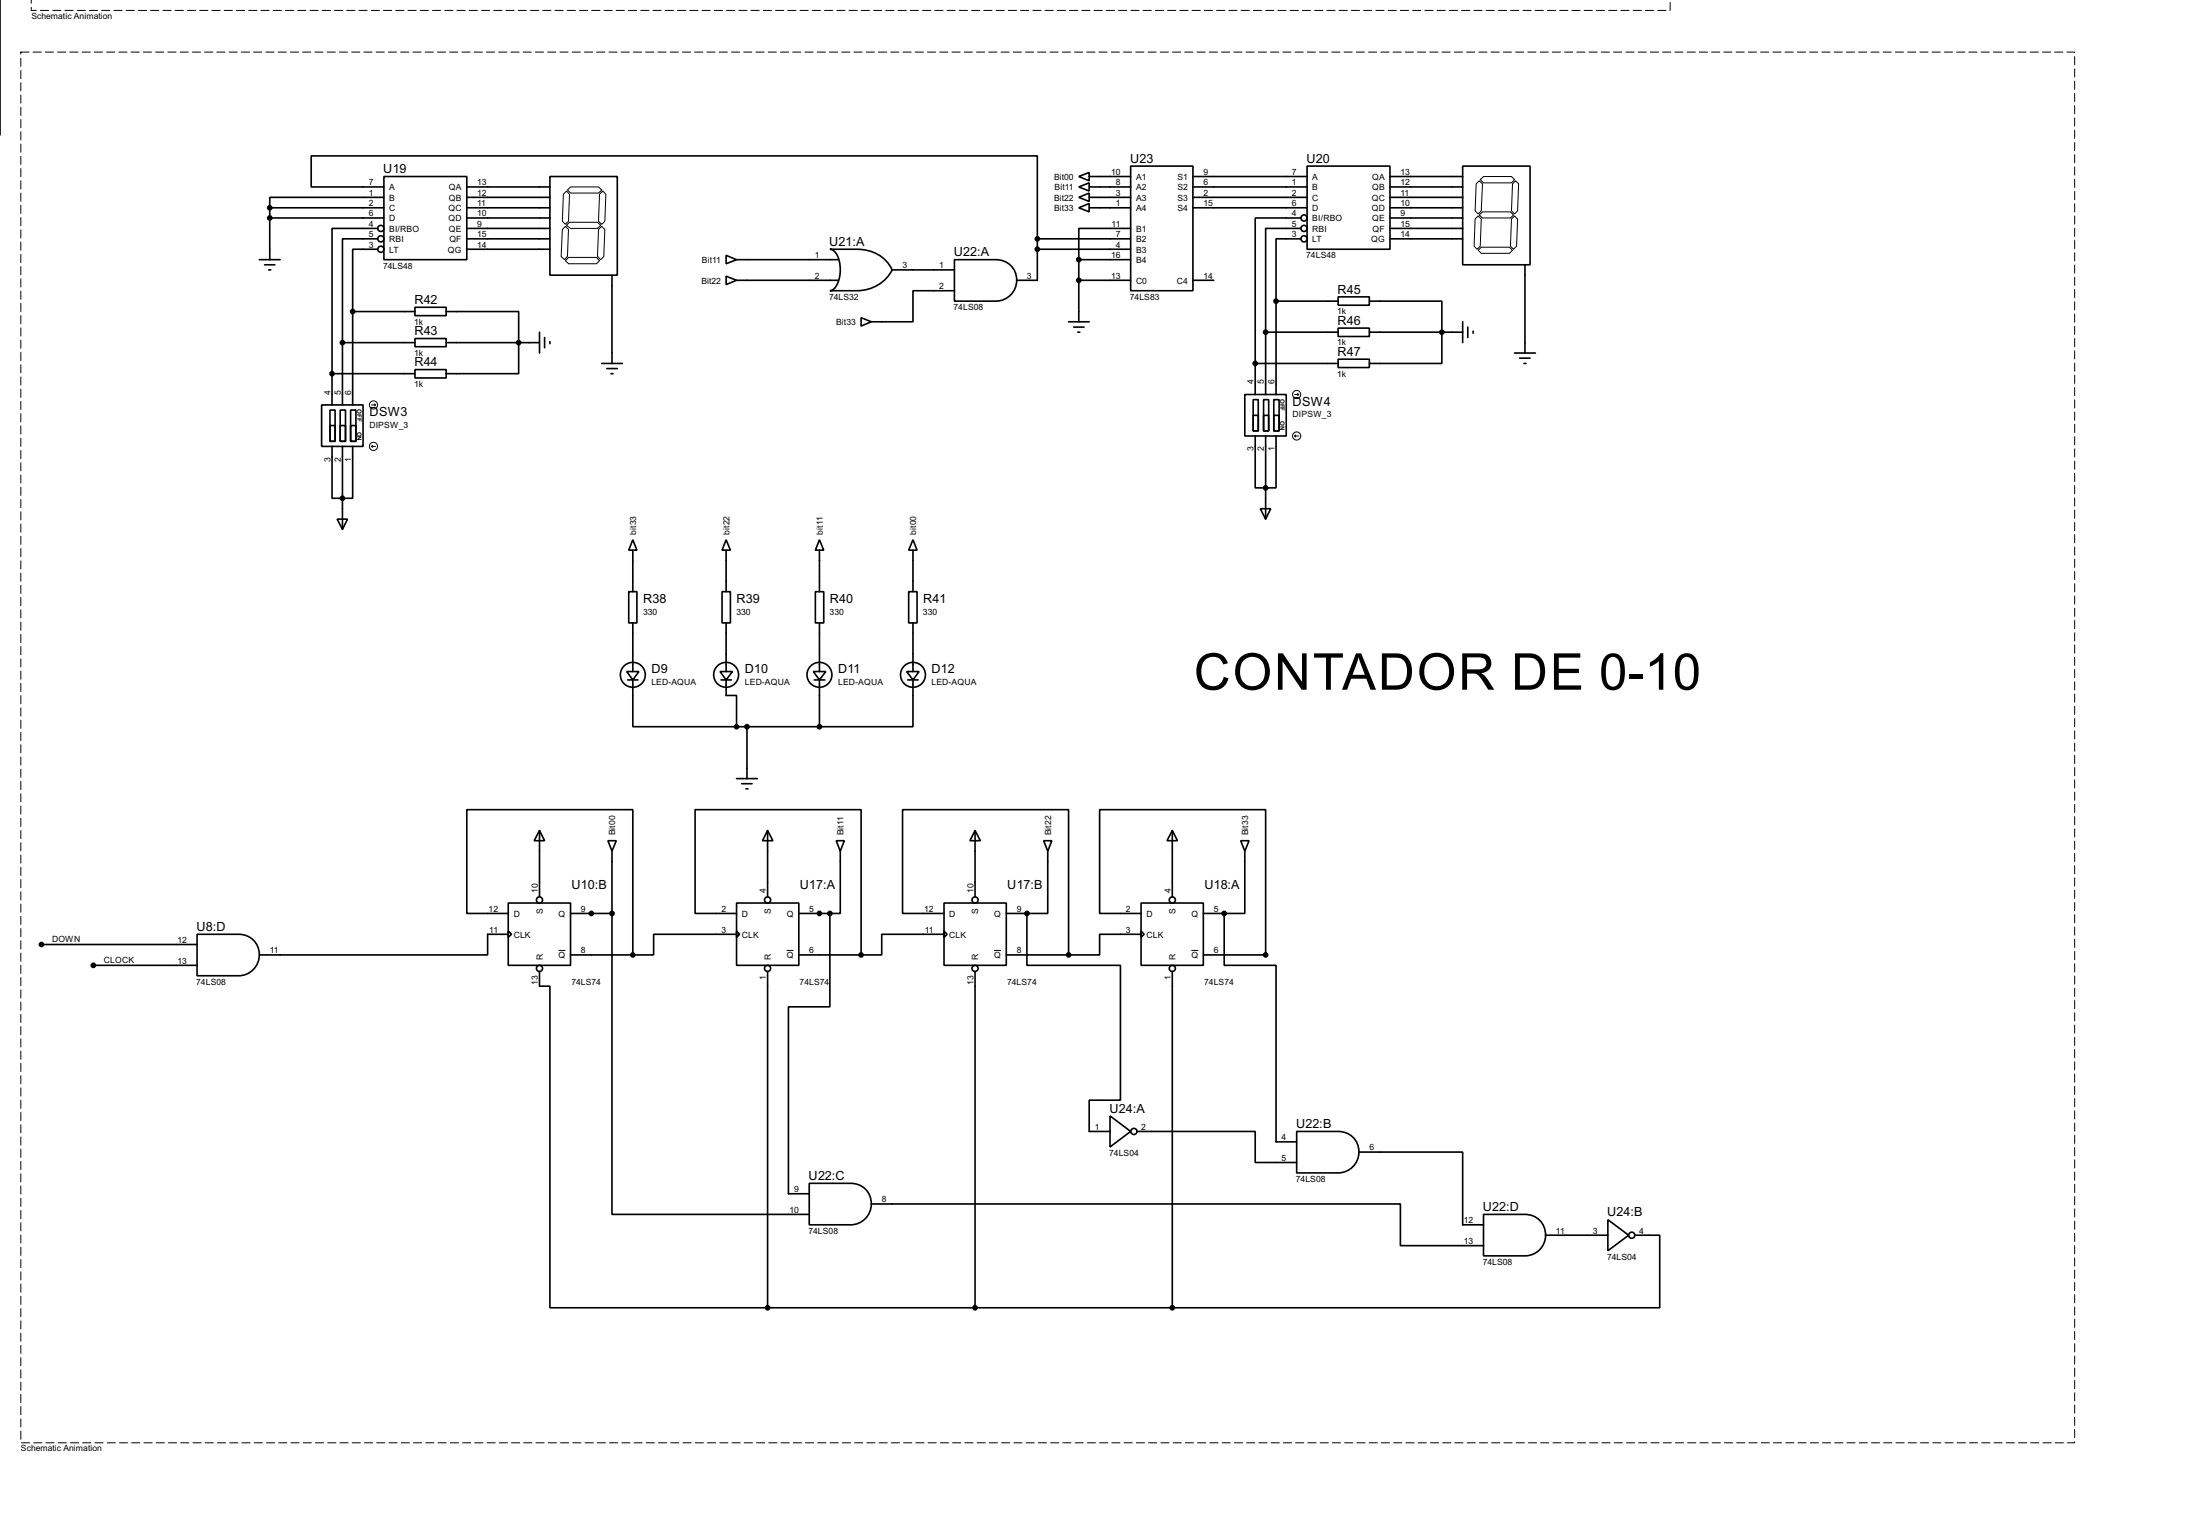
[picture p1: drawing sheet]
<svg xmlns="http://www.w3.org/2000/svg" width="539mm" height="371mm" viewBox="0 0 539 371" stroke-linecap="round" stroke-linejoin="round" font-family="sans-serif">
<g fill="none" stroke="#000" stroke-width=".4">
<path d="M0 0l-.1 33.1M66.1 50.9h27.9M66.1 53.4h27.9M66.1 50.9v12.7M92.5 55.9h-11.2v35.6M92.5 58.5h-8.6v25.4M94 43.2h20.3v20.4h-20.3zM94 48.3h-27.9v2.6M94 45.8h-17.8v-7.6h177.8v20.3M114.3 45.8h20.4M114.3 48.3h20.4M114.3 50.9h20.4"/>
<path d="M114.3 53.4h20.4M114.3 55.9h20.4M114.3 58.5h20.4M134.7 43.2h16.5v24.2h-16.5zM254 58.5h22.9M254 58.5v10.1h-5M264.2 43.2l2.5-1v2.1zM264.2 45.8l2.5-1v2zM264.2 48.3l2.5-1v2zM264.2 50.9l2.5-1.1v2.1zM266.7 45.8h10.2M266.7 48.3h10.2"/>
<path d="M266.7 50.9h10.2M266.7 43.2h10.2M276.9 40.7h15.2v30.5h-15.2zM276.9 55.9h-12.7v7.7M292.1 45.8h28M292.1 48.3h28M292.1 50.9h28M292.1 43.2h28M318.6 53.4h-11.2v35.6M318.6 55.9h-8.7v25.4M318.6 58.5h-6.1v15.2M320.1 40.7h20.3v20.3h-20.3z"/>
<path d="M340.4 45.8h17.8M340.4 48.3h17.8M340.4 50.9h17.8M340.4 53.4h17.8M340.4 55.9h17.8M340.4 58.5h17.8M340.4 43.2h17.8M358.2 40.7h16.5v24.1h-16.5zM63.5 63.6h5.1M64.8 64.8h2.5M65.8 66.1h.5M86.4 76.3v22.8"/>
<path d="M86.4 76.3h15.2M92.5 61h-6.1v15.3M101.6 75.2h7.7v2.1h-7.7zM109.3 76.3h17.7v15.2h-17.7M114.3 61h20.4M149.9 67.4v21.6M177.8 62.5l2.6 1.1-2.6 1zM177.8 67.6l2.6 1-2.6 1.1zM180.4 63.6h24.9M180.4 68.6h24.9M203.2 61h6.6a9.2 9.2 0 0 1 8.7 5.1 9.5 9.5 0 0 1-8.7 5.1h-6.6a3.4 3.4 0 0 0 2.3-3.2 7.3 7.3 0 0 0-1.4-6.6zM210.9 77.8l2.5 1-2.5 1z"/>
<path d="M218.5 66.1h15.2M233.7 63.6h10.2a5.1 5.1 0 0 1 5.1 5 5.1 5.1 0 0 1-5.1 5.1h-10.2zM233.7 71.2h-10.1v7.6h-10.2M254 61h22.9M261.7 78.8h5M264.2 63.6h12.7M264.2 68.6h12.7M264.2 63.6v15.2M292.1 68.6h5.1M312.5 73.7v22.9M312.5 73.7h15.2M327.7 72.7h7.6v2h-7.6z"/>
<path d="M335.3 73.7h17.8v15.3h-17.8M358.2 78.8v5.1M373.4 64.8v21.6M78.8 99.1h10.1v10.2h-10.1zM81.3 91.5v7.6M81.3 91.5h20.3M83.9 83.9v15.2M83.9 83.9h17.7M101.6 82.9h7.7v2h-7.7zM101.6 90.5h7.7v2h-7.7zM109.3 83.9h22.8M132.1 81.3v5.1"/>
<path d="M133.4 82.6v2.5M134.7 83.6v.5M147.4 89h5M148.6 90.2h2.6M149.6 91.5h.5M262.9 80.1h2.6M263.9 81.3h.5M304.8 96.6h10.2v10.1h-10.2zM306.9 97.8h1.2v7.7h-1.2zM307.4 89v7.6M307.4 89h20.3M309.4 97.8h1.3v7.7h-1.3z"/>
<path d="M309.9 81.3v15.3M309.9 81.3h17.8M311.9 97.8h1.3v7.7h-1.3zM327.7 80.3h7.6v2.1h-7.6zM327.7 87.9h7.6v2.1h-7.6zM335.3 81.3h22.9M359.4 80.1v2.5M360.7 81.1v.5M370.9 86.4h5.1M372.1 87.7h2.6M373.2 89h.5M80.8 100.4h1.3v7.6h-1.3z"/>
<path d="M80.8 104.2h1.3v3.8h-1.3zM81.3 109.3v12.7h5.1v-12.7M83.3 100.4h1.3v7.6h-1.3zM83.3 104.2h1.3v3.8h-1.3zM83.9 109.3v20.3M85.9 100.4h1.3v7.6h-1.3zM85.9 104.2h1.3v3.8h-1.3zM306.9 101.7h1.2v3.8h-1.2zM307.4 106.7v12.7h5.1v-12.7M309.4 101.7h1.3v3.8h-1.3zM309.9 106.7v20.4M311.9 101.7h1.3v3.8h-1.3z"/>
<path d="M82.6 127.1h2.5l-1.2 2.5zM155 132.1l1 2.6h-2zM155 134.7v10.1M177.8 132.1l1.1 2.6h-2.1zM177.8 134.7v10.1M200.7 132.1l1 2.6h-2zM200.7 134.7v10.1M223.6 132.1l1 2.6h-2.1zM223.6 134.7v10.1M308.6 124.5h2.6l-1.3 2.6zM154 144.8h2v7.7h-2zM155 152.5v11.9"/>
<path d="M176.8 144.8h2.1v7.7h-2.1zM177.8 152.5v11.9M199.7 144.8h2v7.7h-2zM200.7 152.5v11.9M222.5 144.8h2.1v7.7h-2.1zM223.6 152.5v11.9M153.5 164.4h3l-1.5 2zM153.7 166.4h2.5M155 166.4v11.5h25.4M176.3 164.4h3.1l-1.6 2zM176.6 166.4h2.5M177.8 166.4v3.8h2.6v7.7"/>
<path d="M180.4 177.9h20.3M182.9 177.9v12.7M199.2 164.4h3l-1.5 2zM199.4 166.4h2.6M200.7 166.4v11.5M222 164.4h3.1l-1.5 2zM222.3 166.4h2.5M223.6 166.4v11.5h-22.9M180.4 190.6h5.1M181.6 191.8h2.6M182.7 193.1h.5M132.1 203.3l1.3 2.5h-2.6z"/>
<path d="M132.1 203.3v16.2M148.9 205.8h2l-1 2.5zM149.9 208.3v15.3M188 203.3l1.3 2.5h-2.6zM188 203.3v16.2M204.8 205.8h2l-1 2.5zM205.8 208.3v15.3h-2.6M238.8 203.3l1.3 2.5h-2.6zM238.8 203.3v16.2M255.6 205.8h2l-1 2.5zM256.6 208.3v15.3h-5.1M287.1 203.3l1.2 2.5h-2.5z"/>
<path d="M287.1 203.3v16.2M303.8 205.8h2.1l-1.1 2.5zM304.8 208.3v15.3h-5M10.2 231.2h38.1M22.9 236.3h25.4M48.3 228.7h10.2a5.1 5.1 0 0 1 5 5 5.1 5.1 0 0 1-5 5.1h-10.2zM124.5 221h15.2v15.3h-15.2zM124.5 227.9l.8 .8-.8 .7zM124.5 223.6h-10.2v-25.4h40.7v35.5M124.5 228.7h-5.1v5h-55.9M132.1 237.8v3.6h2.6v78.7h53.3M139.7 233.7h15.3"/>
<path d="M139.7 223.6h10.2M149.9 223.6v73.6h48.3M180.4 221h15.2v15.3h-15.2zM180.4 227.9l.7 .8-.7 .7zM180.4 228.7h-20.3v5h-5.1M180.4 223.6h-10.2v-25.4h40.7v35.5M188 237.8v82.3M195.6 233.7h15.3M195.6 223.6h7.6M203.2 223.6v22.8h-10.1v45.8h5.1M231.2 221h15.2v15.3h-15.2zM231.2 227.9l.7 .8-.7 .7z"/>
<path d="M231.2 228.7h-15.3v5h-5M231.2 223.6h-10.2v-25.4h40.7v35.5M238.8 237.8v82.3M246.4 233.7h15.3M246.4 223.6h5.1M251.5 223.6v12.7h22.9v33h-7.7v7.6h5.1M279.4 221h15.3v15.3h-15.3zM279.4 227.9l.8 .8-.8 .7zM279.4 228.7h-10.1v5h-7.6M279.4 223.6h-10.1v-25.4h40.6v35.5h-15.2M287.1 237.8v82.3M294.7 223.6h5.1"/>
<path d="M299.8 223.6v12.7h12.7v43.2h5M271.8 273.1l5.1 3.8-5.1 3.8zM278.4 276.9h29v7.6h10.1M317.5 276.9h10.2a5.1 5.1 0 0 1 5.1 5.1 5.1 5.1 0 0 1-5.1 5.1h-10.2zM198.2 289.6h10.1a5.1 5.1 0 0 1 5.1 5.1 5.1 5.1 0 0 1-5.1 5.1h-10.1zM213.4 294.7h129.5v10.2h20.4M332.8 282h25.4v17.8h5.1M363.3 297.2h10.1a5.1 5.1 0 0 1 5.1 5.1 5.1 5.1 0 0 1-5.1 5.1h-10.1zM393.7 298.5l5.1 3.8-5.1 3.8zM378.5 302.3h15.2M400.3 302.3h6.1v17.8h-119.3M188 320.1h99.1"/>
<circle cx="93.2" cy="58.5" r=".75"/>
<circle cx="93.2" cy="55.9" r=".75"/>
<circle cx="319.3" cy="58.5" r=".75"/>
<circle cx="319.3" cy="55.9" r=".75"/>
<circle cx="319.3" cy="53.4" r=".75"/>
<circle cx="93.2" cy="61" r=".75"/>
<circle cx="154.9" cy="165.2" r="3.1"/>
<circle cx="177.8" cy="165.2" r="3.1"/>
<circle cx="200.6" cy="165.2" r="3.1"/>
<circle cx="223.5" cy="165.2" r="3.1"/>
<circle cx="132.1" cy="237" r=".75"/>
<circle cx="132.1" cy="220.3" r=".75"/>
<circle cx="187.9" cy="220.3" r=".75"/>
<circle cx="187.9" cy="237" r=".75"/>
<circle cx="238.7" cy="220.3" r=".75"/>
<circle cx="238.7" cy="237" r=".75"/>
<circle cx="287" cy="237" r=".75"/>
<circle cx="287" cy="220.3" r=".75"/>
<circle cx="277.6" cy="276.9" r=".75"/>
<circle cx="399.5" cy="302.3" r=".75"/>
</g>
<g fill="#000">
<circle cx="144.8" cy="223.6" r=".2"/>
<circle cx="200.7" cy="223.6" r=".2"/>
<circle cx="251.5" cy="223.6" r=".2"/>
<circle cx="299.8" cy="223.6" r=".2"/>
</g>
<path d="M409 -.1v2.7h-401.3v-2.6M5.1 12.8h502.9v340.3h-502.9z" fill="none" stroke="#fff" stroke-width=".24"/>
<path d="M409 -.1v2.7M5.1 12.8h502.9v340.3h-502.9zM7.7 2.6v-2.6M409 2.6h-401.3" fill="none" stroke="#000" stroke-width=".24" stroke-dasharray="2 1"/>
<g fill="none" stroke="#000" stroke-width=".24">
<path d="M138.5 55.4l.7 .8-.2 6.6-.8 .8-.8-.8 .3-6.6zM138.7 46.8l.8 .8-.3 6.6-.7 .7-.8-.7 .3-6.6zM138.7 55.2l.8-.8h6.8l.8 .8-.8 .7h-6.6zM139 46.5l.7-.7h6.9l.8 .7-.8 .8h-6.9zM146.6 56.2l.8-.8 .7 .8-.2 6.6-.8 .8-.8-.8zM146.8 47.6l.8-.8 .8 .8-.3 6.6-.7 .7-.8-.7zM361.2 53.6l.8-.7 .7 .7-.2 6.7-.8 .7-.7-.7zM361.5 45l.7-.7 .8 .7-.3 6.6-.7 .8-.8-.8zM362.2 52.6l.8-.7h6.9l.7 .7-.7 .8h-6.9zM362.5 44l.8-.8h6.8l.8 .8-.8 .8h-6.8zM370.4 45l.7-.7 .8 .7-.3 6.6-.7 .8-.8-.8zM370.9 52.9l.7 .7-.2 6.7-.8 .7-.7-.7 .2-6.7z"/>
<path d="M139.2 63h6.9l.7 .8-.7 .8h-6.9l-.7-.8zM362.7 60.5h6.9l.8 .8-.8 .7h-6.9l-.7-.7zM91 99.1h1M91.7 98.9l.3 .2M92 99.1l-.3 .3M317 96.6h1M317.8 96.3l.2 .3M318 96.6l-.2 .2M91 109.3l.2 .2M91 109.3h1M91.2 109l-.2 .3M317 106.7l.3 .3"/>
<path d="M317 106.7h1M317.3 106.5l-.3 .2M136.8 232.6h1.7M192.6 232.6h1.7M243.4 232.6h1.7M291.7 232.6h1.7"/>
<circle cx="91.4" cy="99.1" r="1"/>
<circle cx="317.5" cy="96.6" r="1"/>
<circle cx="91.4" cy="109.3" r="1"/>
<circle cx="317.5" cy="106.7" r="1"/>
</g>
<g fill="#000" stroke="#000" stroke-width=".4">
<circle cx="66" cy="53.4" r=".5"/>
<circle cx="66" cy="50.9" r=".5"/>
<circle cx="254" cy="58.5" r=".5"/>
<circle cx="86.3" cy="76.3" r=".5"/>
<circle cx="254" cy="61" r=".5"/>
<circle cx="264.1" cy="68.6" r=".5"/>
<circle cx="264.1" cy="63.6" r=".5"/>
<circle cx="312.4" cy="73.7" r=".5"/>
<circle cx="81.3" cy="91.5" r=".5"/>
<circle cx="83.8" cy="83.9" r=".5"/>
<circle cx="127" cy="83.9" r=".5"/>
<circle cx="307.3" cy="89" r=".5"/>
<circle cx="309.9" cy="81.3" r=".5"/>
<circle cx="353" cy="81.3" r=".5"/>
<circle cx="309.9" cy="119.4" r=".5"/>
<circle cx="83.8" cy="122" r=".5"/>
<circle cx="180.3" cy="177.9" r=".5"/>
<circle cx="182.9" cy="177.9" r=".5"/>
<circle cx="200.6" cy="177.9" r=".5"/>
<circle cx="10.1" cy="231.2" r=".5"/>
<circle cx="22.8" cy="236.3" r=".5"/>
<circle cx="144.8" cy="223.6" r=".5"/>
<circle cx="149.8" cy="223.6" r=".5"/>
<circle cx="154.9" cy="233.7" r=".5"/>
<circle cx="200.6" cy="223.6" r=".5"/>
<circle cx="203.2" cy="223.6" r=".5"/>
<circle cx="210.8" cy="233.7" r=".5"/>
<circle cx="251.4" cy="223.6" r=".5"/>
<circle cx="261.6" cy="233.7" r=".5"/>
<circle cx="299.7" cy="223.6" r=".5"/>
<circle cx="309.9" cy="233.7" r=".5"/>
<circle cx="187.9" cy="320.1" r=".5"/>
<circle cx="238.7" cy="320.1" r=".5"/>
<circle cx="287" cy="320.1" r=".5"/>
</g>
<text font-size="13.9" x="292.3" y="168.8">CONTADOR DE 0-10</text>
<g font-size="3.5">
<text x="276.7" y="39.9">U23</text>
<text x="319.9" y="39.9">U20</text>
<text x="93.9" y="42.4">U19</text>
<text x="203.1" y="60.2">U21:A</text>
<text x="233.6" y="62.8">U22:A</text>
<text x="327.5" y="71.9">R45</text>
<text x="101.5" y="74.4">R42</text>
<text x="101.5" y="82.1">R43</text>
<text x="327.5" y="79.5">R46</text>
<text x="101.5" y="89.6">R44</text>
<text x="327.5" y="87.1">R47</text>
<text x="90.5" y="101.8">DSW3</text>
<text x="316.5" y="99.3">DSW4</text>
<text x="157.5" y="147.5">R38</text>
<text x="180.4" y="147.5">R39</text>
<text x="203.2" y="147.5">R40</text>
<text x="226.1" y="147.5">R41</text>
<text x="159.5" y="164.8">D9</text>
<text x="182.4" y="164.8">D10</text>
<text x="205.3" y="164.8">D11</text>
<text x="228.1" y="164.8">D12</text>
<text x="140" y="217.7">U10:B</text>
<text x="195.9" y="217.7">U17:A</text>
<text x="246.7" y="217.7">U17:B</text>
<text x="294.9" y="217.7">U18:A</text>
<text x="48.1" y="227.9">U8:D</text>
<text x="271.7" y="272.3">U24:A</text>
<text x="317.4" y="276.1">U22:B</text>
<text x="198" y="288.8">U22:C</text>
<text x="363.1" y="296.4">U22:D</text>
<text x="393.6" y="297.7">U24:B</text>
</g>
<g font-size="2.4">
<text x="7.7" y="4.5">Schematic Animation</text>
<text x="90.3" y="45.4">7</text>
<text x="90.3" y="47.9">1</text>
<text x="95.3" y="46.6">A</text>
<text x="109.9" y="46.6">QA</text>
<text x="116.9" y="45.4">13</text>
<text x="116.9" y="47.9">12</text>
<text x="258.1" y="44">Bit00</text>
<text x="258.2" y="46.6">Bit11</text>
<text x="272.1" y="42.8">10</text>
<text x="273.2" y="45.4">8</text>
<text x="273.2" y="47.9">3</text>
<text x="278.2" y="44">A1</text>
<text x="278.2" y="46.6">A2</text>
<text x="288.3" y="44">S1</text>
<text x="288.3" y="46.6">S2</text>
<text x="294.7" y="42.8">9</text>
<text x="294.7" y="45.4">6</text>
<text x="294.7" y="47.9">2</text>
<text x="316.4" y="42.8">7</text>
<text x="316.4" y="45.4">1</text>
<text x="316.4" y="47.9">2</text>
<text x="321.3" y="44">A</text>
<text x="321.3" y="46.6">B</text>
<text x="336" y="44">QA</text>
<text x="336" y="46.6">QB</text>
<text x="342.9" y="42.8">13</text>
<text x="342.9" y="45.4">12</text>
<text x="342.9" y="47.9">11</text>
<text x="90.3" y="50.4">2</text>
<text x="90.3" y="52.9">6</text>
<text x="95.3" y="49.1">B</text>
<text x="95.3" y="51.6">C</text>
<text x="109.8" y="51.6">QC</text>
<text x="109.9" y="49.1">QB</text>
<text x="116.9" y="50.4">11</text>
<text x="116.9" y="52.9">10</text>
<text x="258.1" y="49.1">Bit22</text>
<text x="258.1" y="51.6">Bit33</text>
<text x="273.2" y="50.4">1</text>
<text x="278.2" y="49.1">A3</text>
<text x="278.2" y="51.6">A4</text>
<text x="288.3" y="49.1">S3</text>
<text x="288.3" y="51.6">S4</text>
<text x="294.7" y="50.4">15</text>
<text x="316.4" y="50.4">6</text>
<text x="316.4" y="52.9">4</text>
<text x="321.3" y="49.1">C</text>
<text x="321.3" y="51.6">D</text>
<text x="335.9" y="49.1">QC</text>
<text x="335.9" y="51.6">QD</text>
<text x="342.9" y="50.4">10</text>
<text x="342.9" y="52.9">9</text>
<text x="90.3" y="55.5">4</text>
<text x="90.3" y="58.1">5</text>
<text x="95.3" y="54.2">D</text>
<text x="95.3" y="56.7">BI/RBO</text>
<text x="95.3" y="59.3">RBI</text>
<text x="109.8" y="54.2">QD</text>
<text x="109.9" y="56.7">QE</text>
<text x="110" y="59.3">QF</text>
<text x="116.9" y="55.5">9</text>
<text x="116.9" y="58.1">15</text>
<text x="272.2" y="55.5">11</text>
<text x="273.2" y="58.1">7</text>
<text x="278.2" y="56.7">B1</text>
<text x="278.2" y="59.3">B2</text>
<text x="316.4" y="55.5">5</text>
<text x="316.4" y="58.1">3</text>
<text x="321.3" y="54.2">BI/RBO</text>
<text x="321.3" y="56.7">RBI</text>
<text x="321.3" y="59.3">LT</text>
<text x="335.7" y="59.3">QG</text>
<text x="336" y="54.2">QE</text>
<text x="336.1" y="56.7">QF</text>
<text x="342.9" y="55.5">15</text>
<text x="342.9" y="58.1">14</text>
<text x="90.3" y="60.6">3</text>
<text x="93.8" y="65.7">74LS48</text>
<text x="95.3" y="61.8">LT</text>
<text x="109.7" y="61.8">QG</text>
<text x="116.9" y="60.6">14</text>
<text x="171.9" y="64.3">Bit11</text>
<text x="199.5" y="63.1">1</text>
<text x="221" y="65.6">3</text>
<text x="230" y="65.6">1</text>
<text x="272.1" y="63.1">16</text>
<text x="273.2" y="60.6">4</text>
<text x="278.2" y="61.8">B3</text>
<text x="278.2" y="64.3">B4</text>
<text x="319.9" y="63.2">74LS48</text>
<text x="171.7" y="69.4">Bit22</text>
<text x="199.5" y="68.2">2</text>
<text x="230" y="70.8">2</text>
<text x="251.5" y="68.2">3</text>
<text x="272.1" y="68.2">13</text>
<text x="278.2" y="69.4">C0</text>
<text x="288.2" y="69.4">C4</text>
<text x="294.7" y="68.2">14</text>
<text x="203" y="73.4">74LS32</text>
<text x="233.5" y="75.9">74LS08</text>
<text x="276.7" y="73.4">74LS83</text>
<text x="327.5" y="76.9">1k</text>
<text x="101.4" y="79.5">1k</text>
<text x="204.7" y="79.6">Bit33</text>
<text x="101.4" y="87.1">1k</text>
<text x="327.5" y="84.6">1k</text>
<text x="101.4" y="94.7">1k</text>
<text x="306.9" y="94" transform="rotate(-90 306.9 94)">4</text>
<text x="309.5" y="94" transform="rotate(-90 309.5 94)">5</text>
<text x="312.1" y="94" transform="rotate(-90 312.1 94)">6</text>
<text x="327.5" y="92.2">1k</text>
<text x="80.9" y="96.6" transform="rotate(-90 80.9 96.6)">4</text>
<text x="83.5" y="96.5" transform="rotate(-90 83.5 96.5)">5</text>
<text x="86" y="96.6" transform="rotate(-90 86 96.6)">6</text>
<text x="90.4" y="104.7">DIPSW_3</text>
<text x="316.5" y="102.2">DIPSW_3</text>
<text x="80.9" y="112.9" transform="rotate(-90 80.9 112.9)">3</text>
<text x="83.5" y="112.9" transform="rotate(-90 83.5 112.9)">2</text>
<text x="86" y="112.9" transform="rotate(-90 86 112.9)">1</text>
<text x="307" y="110.4" transform="rotate(-90 307 110.4)">3</text>
<text x="309.5" y="110.4" transform="rotate(-90 309.5 110.4)">2</text>
<text x="312.1" y="110.4" transform="rotate(-90 312.1 110.4)">1</text>
<text x="155.8" y="130.9" transform="rotate(-90 155.8 130.9)">bit33</text>
<text x="178.6" y="130.9" transform="rotate(-90 178.6 130.9)">bit22</text>
<text x="201.4" y="130.9" transform="rotate(-90 201.4 130.9)">bit11</text>
<text x="224.4" y="130.9" transform="rotate(-90 224.4 130.9)">bit00</text>
<text x="157.5" y="150.4">330</text>
<text x="180.3" y="150.4">330</text>
<text x="203.2" y="150.4">330</text>
<text x="226" y="150.4">330</text>
<text x="159.5" y="167.7">LED-AQUA</text>
<text x="182.4" y="167.7">LED-AQUA</text>
<text x="205.2" y="167.7">LED-AQUA</text>
<text x="228.1" y="167.7">LED-AQUA</text>
<text x="150.6" y="204.5" transform="rotate(-90 150.6 204.5)">Bit00</text>
<text x="206.6" y="204.5" transform="rotate(-90 206.6 204.5)">Bit11</text>
<text x="257.4" y="204.5" transform="rotate(-90 257.4 204.5)">Bit22</text>
<text x="305.6" y="204.5" transform="rotate(-90 305.6 204.5)">Bit33</text>
<text x="131.7" y="218.5" transform="rotate(-90 131.7 218.5)">10</text>
<text x="187.6" y="218.5" transform="rotate(-90 187.6 218.5)">4</text>
<text x="238.4" y="218.5" transform="rotate(-90 238.4 218.5)">10</text>
<text x="286.7" y="218.4" transform="rotate(-90 286.7 218.4)">4</text>
<text x="119.7" y="223.2">12</text>
<text x="125.8" y="224.4">D</text>
<text x="132.9" y="223.7" transform="rotate(-90 132.9 223.7)">S</text>
<text x="136.8" y="224.4">Q</text>
<text x="142.3" y="223.2">9</text>
<text x="176.7" y="223.2">2</text>
<text x="181.6" y="224.4">D</text>
<text x="188.8" y="223.7" transform="rotate(-90 188.8 223.7)">S</text>
<text x="192.6" y="224.4">Q</text>
<text x="198.2" y="223.2">5</text>
<text x="226.3" y="223.2">12</text>
<text x="232.4" y="224.4">D</text>
<text x="239.6" y="223.7" transform="rotate(-90 239.6 223.7)">S</text>
<text x="243.4" y="224.4">Q</text>
<text x="249" y="223.2">9</text>
<text x="275.7" y="223.2">2</text>
<text x="280.7" y="224.4">D</text>
<text x="287.9" y="223.7" transform="rotate(-90 287.9 223.7)">S</text>
<text x="291.7" y="224.4">Q</text>
<text x="297.2" y="223.2">5</text>
<text x="12.7" y="230.6">DOWN</text>
<text x="43.5" y="230.8">12</text>
<text x="66.1" y="233.3">11</text>
<text x="119.8" y="228.3">11</text>
<text x="125.8" y="229.5">CLK</text>
<text x="142.3" y="233.3">8</text>
<text x="176.7" y="228.3">3</text>
<text x="181.6" y="229.5">CLK</text>
<text x="198.2" y="233.3">6</text>
<text x="226.5" y="228.3">11</text>
<text x="232.4" y="229.5">CLK</text>
<text x="249" y="233.3">8</text>
<text x="275.7" y="228.3">3</text>
<text x="280.7" y="229.5">CLK</text>
<text x="297.2" y="233.3">6</text>
<text x="25.4" y="235.7">CLOCK</text>
<text x="43.5" y="235.9">13</text>
<text x="132.9" y="235" transform="rotate(-90 132.9 235)">R</text>
<text x="136.8" y="234.5">Q</text>
<text x="187.6" y="239.9" transform="rotate(-90 187.6 239.9)">1</text>
<text x="188.8" y="235" transform="rotate(-90 188.8 235)">R</text>
<text x="192.6" y="234.5">Q</text>
<text x="239.6" y="235" transform="rotate(-90 239.6 235)">R</text>
<text x="243.4" y="234.5">Q</text>
<text x="286.7" y="240" transform="rotate(-90 286.7 240)">1</text>
<text x="287.9" y="235" transform="rotate(-90 287.9 235)">R</text>
<text x="291.7" y="234.5">Q</text>
<text x="48.1" y="241">74LS08</text>
<text x="131.7" y="241.1" transform="rotate(-90 131.7 241.1)">13</text>
<text x="139.9" y="241">74LS74</text>
<text x="195.8" y="241">74LS74</text>
<text x="238.4" y="241.1" transform="rotate(-90 238.4 241.1)">13</text>
<text x="246.6" y="241">74LS74</text>
<text x="294.9" y="241">74LS74</text>
<text x="268.1" y="276.5">1</text>
<text x="279.4" y="276.5">2</text>
<text x="313.8" y="279.1">4</text>
<text x="335.3" y="281.6">6</text>
<text x="271.6" y="282.9">74LS04</text>
<text x="313.8" y="284.1">5</text>
<text x="194.5" y="291.8">9</text>
<text x="317.3" y="289.3">74LS08</text>
<text x="193.3" y="296.8">10</text>
<text x="215.9" y="294.3">8</text>
<text x="358.4" y="299.4">12</text>
<text x="198" y="302">74LS08</text>
<text x="358.4" y="304.5">13</text>
<text x="381" y="301.9">11</text>
<text x="390" y="301.9">3</text>
<text x="401.4" y="301.9">4</text>
<text x="363.1" y="309.6">74LS08</text>
<text x="393.5" y="308.3">74LS04</text>
<text x="5.1" y="355.1">Schematic Animation</text>
</g>
<g font-size="1.7">
<text x="87.5" y="100.2" transform="rotate(90 87.5 100.2)">OFF</text>
<text x="313.5" y="97.6" transform="rotate(90 313.5 97.6)">OFF</text>
<text x="87.5" y="105.6" transform="rotate(90 87.5 105.6)">ON</text>
<text x="313.5" y="103.1" transform="rotate(90 313.5 103.1)">ON</text>
</g>
</svg>
